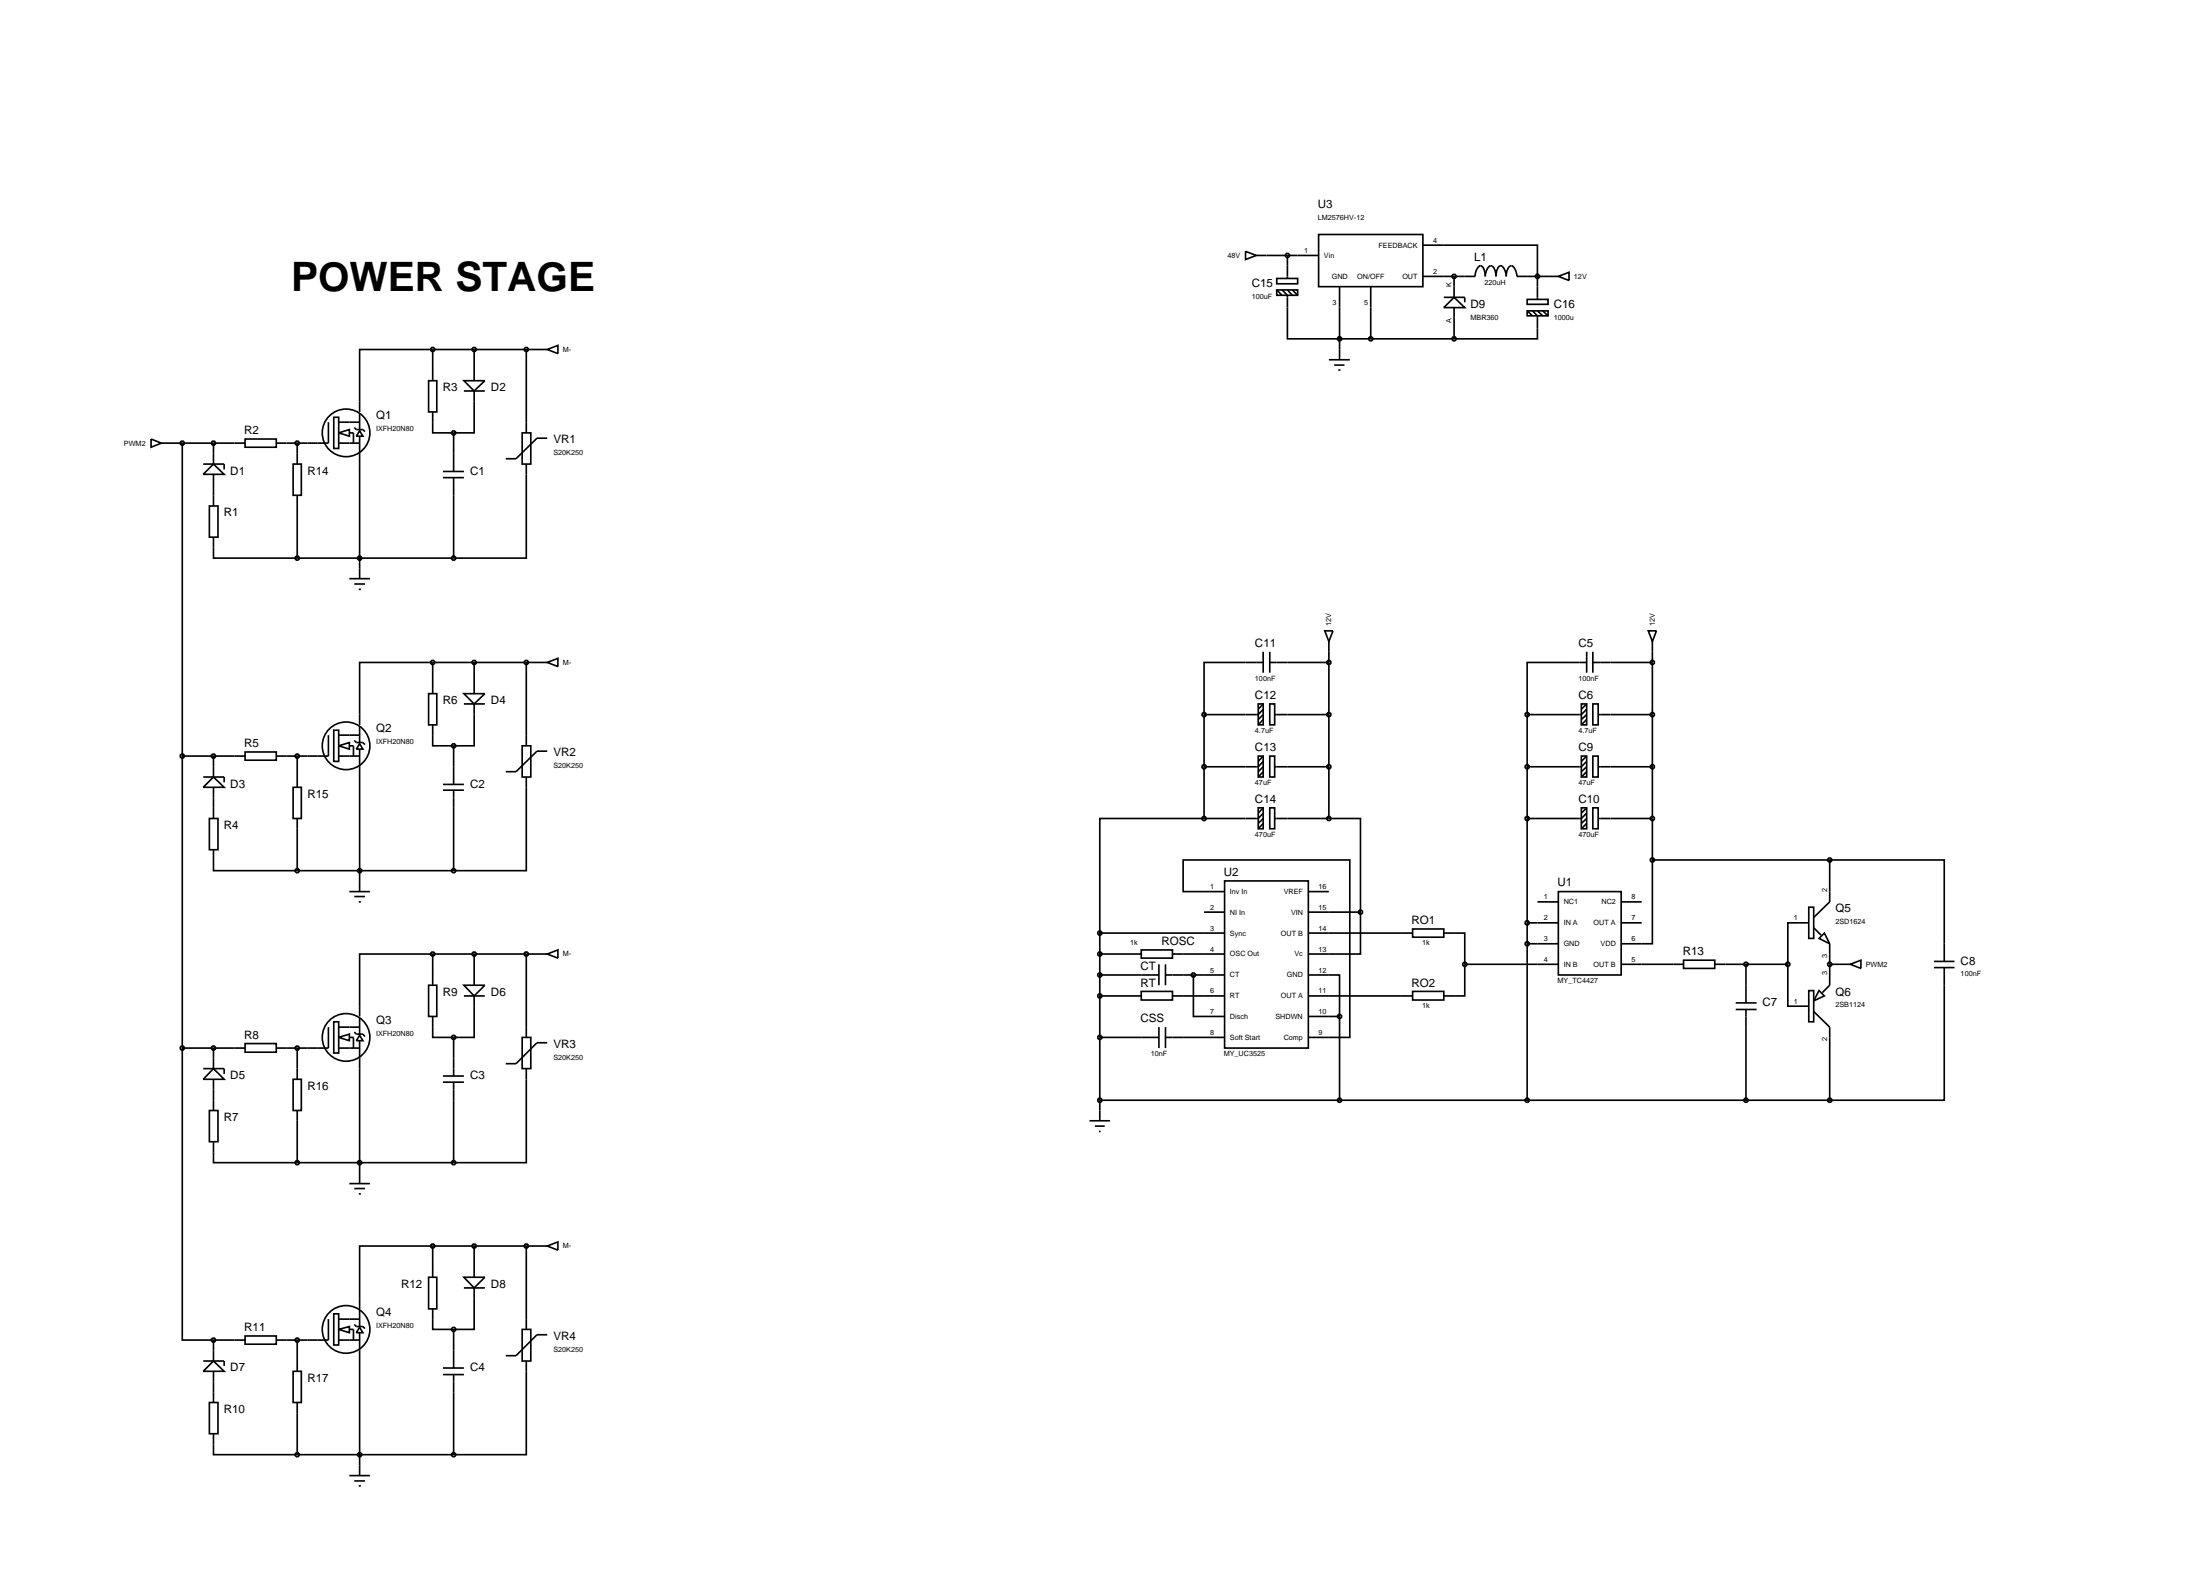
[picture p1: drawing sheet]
<svg xmlns="http://www.w3.org/2000/svg" width="536mm" height="384mm" viewBox="0 0 536 384" stroke-linecap="round" stroke-linejoin="round" font-family="sans-serif">
<g fill="none" stroke="#000" stroke-width=".4">
<path d="M321.2 57.1h25.4v12.7h-25.4zM346.6 59.7h27.9v13.2M303.4 61.2l2.6 1-2.6 1zM306 62.2h15.2M311 67.8h5.1v1.3h-5.1zM311 70.6h5.1v1.3h-5.1zM311 70.6l1.3 1.3M312.3 70.6l1.3 1.3v10.6h40.6M313.6 62.2v5.6M313.6 70.6l1.2 1.3M314.8 70.6l1.3 1.3M326.3 69.8v17.8"/>
<path d="M333.9 69.8v12.7M346.6 67.3h12.7a2.79 2.79 0 0 1 1.3-2.6 2.43 2.43 0 0 1 1.2 2.6 2.79 2.79 0 0 1 1.3-2.6 2.34 2.34 0 0 1 1.3 2.6v-.6a2.14 2.14 0 0 1 1.2-2 2.79 2.79 0 0 1 1.3 2.6v-.6a2.06 2.06 0 0 1 1.3-2 2.79 2.79 0 0 1 1.3 2.6h10.1M351.7 72.4h5.1v1.2M354.2 72.4l2.6 2.5h-5.1zM354.2 67.3v5.1M354.2 74.9v7.6M372 72.9h5.1v1.2h-5.1zM372 75.7h5.1v1.2h-5.1zM372 75.7l1.3 1.2M373.3 75.7l1.2 1.2v5.6h-20.3M374.5 75.7l1.3 1.2M375.8 75.7l1.3 1.2"/>
<path d="M379.6 67.3l2.6-1v2zM104.4 92.7h2v7.6h-2zM105.4 85.1h-17.8v15.2M105.4 85.1v7.6M105.4 85.1h27.9M113 92.7h5.1l-2.6 2.5zM113 95.2h5.1M115.5 95.2v10.2h-5M115.5 85.1v7.6M128.2 85.1v20.3M133.3 85.1l2.6-1v2zM323.7 87.6h5.1"/>
<path d="M325 88.9h2.5M326 90.1h.5M36.8 106.9l2.5 1-2.5 1zM39.3 107.9h20.4M44.4 107.9v147.3M49.5 115.5l2.5-2.5 2.6 2.5zM49.5 113h5.1v1.3M52 107.9v5.1M52 115.5v7.7M59.7 106.9h7.6v2h-7.6zM71.4 113h2v7.6h-2zM72.4 107.9v5.1"/>
<path d="M80 102.8v5.1h-12.7M81.3 101.6h1.2v7.6h-1.2zM82.5 105.4l2.6-.8v1.6zM82.5 107.9h5.1M82.5 102.8h5.1M85.1 105.4h1v2.5M86.3 104.1l.5 .5h1.6l.5 .5M87.6 104.9l.8 1.3h-1.6zM87.6 100.6v4M87.6 106.2v34.7M105.4 100.3v5.1h5.1M107.9 116.3h5.1"/>
<path d="M107.9 114.8h5.1M110.5 105.4v9.4M110.5 116.3v19.6M127.2 105.4h2.1v7.6h-2.1zM128.2 113v22.9h-17.7M133.3 106.7h-2.5l-5.1 5h-2.5M51 123.2h2.1v7.6h-2.1zM52 130.8v5.1h20.4M72.4 135.9h38.1M72.4 120.6v15.3M85.1 140.9h5M86.3 142.2h2.6"/>
<path d="M87.4 143.5h.5M307.7 158.7v5.1M309.3 158.7v5.1M322.7 153.6h2l-1 2.6zM323.7 156.2v43.1M386.5 158.7v5.1M388 158.7v5.1M401.5 153.6h2l-1 2.6zM402.5 156.2v53.2M80 179v5.1h-12.7M81.3 177.8h1.2v7.6h-1.2zM82.5 179h5.1"/>
<path d="M87.6 176.8v4M104.4 168.9h2v7.6h-2zM105.4 161.3h-17.8v15.2M105.4 176.5v5.1h5.1M105.4 161.3v7.6M105.4 161.3h27.9M113 168.9h5.1l-2.6 2.5zM113 171.4h5.1M115.5 171.4v10.2h-5M115.5 161.3v7.6M128.2 161.3v20.3M133.3 161.3l2.6-1v2z"/>
<path d="M293.3 174v25.3M306.5 171.4h1.2v5.1h-1.2zM307.7 161.3h-14.4v12.7M307.7 172.7l-1.2 1.3h-13.2M307.7 175.2l-1.2 1.3M307.7 174l-1.2 1.2M307.7 171.4l-1.2 1.3M309.3 171.4h1.2v5.1h-1.2zM309.3 161.3h14.4M310.5 174h13.2M372 174v93.9M385.2 171.4h1.3v5.1h-1.3z"/>
<path d="M386.5 161.3h-14.5v12.7M386.5 172.7l-1.3 1.3h-13.2M386.5 175.2l-1.3 1.3M386.5 174l-1.3 1.2M386.5 171.4l-1.3 1.3M388 171.4h1.3v5.1h-1.3zM388 161.3h14.5M389.3 174h13.2M44.4 184.1h15.3M49.5 191.7l2.5-2.5 2.6 2.5zM49.5 189.2h5.1v1.3M51 199.3h2.1v7.6h-2.1z"/>
<path d="M52 184.1v5.1M52 191.7v7.6M59.7 183.1h7.6v2h-7.6zM71.4 191.7h2v7.6h-2zM72.4 184.1v7.6M72.4 199.3v12.7M82.5 181.6l2.6-.8v1.6zM82.5 184.1h5.1M85.1 181.6h1v2.5M86.3 180.3l.5 .5h1.6l.5 .5M87.6 181.1l.8 1.3h-1.6zM87.6 182.4v34.7"/>
<path d="M107.9 192.4h5.1M107.9 191h5.1M110.5 181.6v9.4M110.5 192.4v19.6M127.2 181.6h2.1v7.6h-2.1zM128.2 189.2v22.8h-17.7M133.3 182.9h-2.5l-5.1 5h-2.5M293.3 199.3h-25.4v27.9M306.5 184.1h1.2v5.1h-1.2zM306.5 196.7h1.2v5.1h-1.2zM307.7 185.4l-1.2 1.3h-13.2M307.7 198l-1.2 1.3h-13.2"/>
<path d="M307.7 187.9l-1.2 1.3M307.7 186.7l-1.2 1.2M307.7 184.1l-1.2 1.3M307.7 199.3l-1.2 1.2M307.7 196.7l-1.2 1.3M309.3 184.1h1.2v5.1h-1.2zM309.3 196.7h1.2v5.1h-1.2zM310.5 186.7h13.2M310.5 199.3h13.2M323.7 199.3h7.7v22.8M385.2 184.1h1.3v5.1h-1.3zM385.2 196.7h1.3v5.1h-1.3z"/>
<path d="M386.5 185.4l-1.3 1.3h-13.2M386.5 198l-1.3 1.3h-13.2M386.5 187.9l-1.3 1.3M386.5 186.7l-1.3 1.2M386.5 184.1l-1.3 1.3M386.5 199.3l-1.3 1.2M386.5 196.7l-1.3 1.3M388 184.1h1.3v5.1h-1.3zM388 196.7h1.3v5.1h-1.3zM389.3 186.7h13.2M389.3 199.3h13.2M52 206.9v5.1h20.4"/>
<path d="M72.4 212h38.1M85.1 217.1h5M86.3 218.3h2.6M87.4 219.6h.5M298.3 214.5h20.4v40.7h-20.4zM298.3 217.1h-10.1v-7.7h40.6v43.2h-10.1M307.7 200.5l-1.2 1.3M318.7 217.1h5M374.5 219.6h5.1M379.6 217.1h15.3v20.3h-15.3zM386.5 200.5l-1.3 1.3M394.9 219.6h5"/>
<path d="M402.5 209.4v20.4h-7.6M402.5 209.4h43.2M445.7 209.4h27.9v24.7M445.7 209.4v10.2l-3.9 3.8M104.4 239.9h2v7.6h-2zM105.4 232.3h-17.8v15.2M105.4 232.3v7.6M105.4 232.3h27.9M113 239.9h5.1l-2.6 2.6zM115.5 232.3v7.6M128.2 232.3v20.3M133.3 232.3l2.6-1v2z"/>
<path d="M267.9 232.3h10.1M267.9 237.4h14.4M267.9 227.2v45.7M267.9 227.2h30.4M278 231.3h7.6v2h-7.6zM282.3 234.8v5.1M283.9 237.4h14.4M283.9 234.8v5.1M285.6 232.3h12.7M290.7 237.4v10.1h7.6M293.3 222.1h5M318.7 237.4h7.6v10.1"/>
<path d="M318.7 227.2h25.4M318.7 222.1h12.7M331.4 222.1v10.2h-12.7M344.1 226.2h7.6v2h-7.6zM351.7 227.2h5.1v7.6M356.8 234.8v7.7h-5.1M356.8 234.8h22.8M372 229.8h7.6M372 224.7h7.6M394.9 224.7h5M394.9 234.8h15.2M410.1 233.8h7.6v2h-7.6z"/>
<path d="M417.7 234.8h17.8M425.3 234.8v9.4M435.5 234.8v10.2h5.1M440.6 220.9h1.2v7.6h-1.2zM440.6 224.7h-5.1v10.1M441.8 225.9l1.8 1.8M443.1 228.5l1.3-1.3 1.3 2.6zM445.7 234.8h5M445.7 229.8v10.1l-1.8 1.8M450.7 234.8l2.6-1v2zM471.1 235.6h5M471.1 234.1h5"/>
<path d="M473.6 235.6v32.3h-27.9M44.4 255.2v71.1h7.6M44.4 255.2h15.3M52 255.2v5M59.7 254.1h7.6v2.1h-7.6zM72.4 255.2v7.6M80 250.1v5.1h-12.7M81.3 248.8h1.2v7.6h-1.2zM82.5 252.6l2.6-.8v1.6zM82.5 255.2h5.1M82.5 250.1h5.1M85.1 252.6h1v2.6"/>
<path d="M86.3 251.3l.5 .5h1.6l.5 .6M87.6 252.1l.8 1.3h-1.6zM87.6 247.8v4M87.6 253.4v34.8M105.4 247.5v5.1h5.1M110.5 252.6v9.4M113 242.5h5.1M115.5 242.5v10.1h-5M127.2 252.6h2.1v7.6h-2.1zM133.3 253.9h-2.5l-5.1 5.1h-2.5M267.9 242.5h10.1M267.9 252.6h14.4"/>
<path d="M278 241.4h7.6v2.1h-7.6zM282.3 250.1v5.1M283.9 252.6h14.4M283.9 250.1v5.1M285.6 242.5h12.7M318.7 242.5h25.4M318.7 247.5h7.6M326.3 247.5v20.4M344.1 241.4h7.6v2.1h-7.6zM422.8 244.2h5.1M422.8 245.8h5.1M425.3 245.8v22.1"/>
<path d="M440.6 241.2h1.2v7.6h-1.2zM441.8 246.3l3.9 3.8v17.8M443.1 241.2l1.3 1.3-2.6 1.2zM49.5 260.2h5.1v1.3M51 270.4h2.1v7.6h-2.1zM52 278v5.1h20.4M52 260.2l2.6 2.6h-5.1zM52 262.8v7.6M71.4 262.8h2v7.6h-2zM72.4 270.4v12.7M107.9 263.5h5.1M107.9 262h5.1"/>
<path d="M110.5 263.5v19.6M128.2 260.2v22.9h-17.7M265.4 272.9h5M266.7 274.2h2.4M267.7 275.5h.4M267.9 267.9h177.8M72.4 283.1h38.1M85.1 288.2h5M86.3 289.4h2.6M87.4 290.7h.5M81.3 319.9h1.2v7.6h-1.2zM87.6 318.9v4.1"/>
<path d="M104.4 311h2v7.7h-2zM105.4 303.4h-17.8v15.3M105.4 318.7v5h5.1M105.4 303.4v7.6M105.4 303.4h27.9M113 311h5.1l-2.6 2.6zM113 313.6h5.1M115.5 313.6v10.1h-5M115.5 303.4v7.6M128.2 303.4v20.3M133.3 303.4l2.6-1v2zM49.5 333.9l2.5-2.5 2.6 2.5z"/>
<path d="M49.5 331.4h5.1v1.2M52 326.3v5.1M52 333.9v7.6M52 326.3h7.7M59.7 325.3h7.6v2h-7.6zM71.4 333.9h2v7.6h-2zM72.4 326.3v7.6M80 321.2v5.1h-12.7M82.5 323.7l2.6-.7v1.5zM82.5 326.3h5.1M82.5 321.2h5.1M85.1 323.7h1v2.6"/>
<path d="M86.3 322.5l.5 .5h1.6l.5 .5M87.6 323.2l.8 1.3h-1.6zM87.6 324.5v34.8M107.9 334.7h5.1M107.9 333.1h5.1M110.5 323.7v9.4M110.5 334.7v19.5M127.2 323.7h2.1v7.7h-2.1zM128.2 331.4v22.8h-17.7M133.3 325h-2.5l-5.1 5.1h-2.5M51 341.5h2.1v7.6h-2.1zM52 349.1v5.1h20.4"/>
<path d="M72.4 354.2h38.1M72.4 341.5v12.7M85.1 359.3h5M86.3 360.6h2.6M87.4 361.8h.5"/>
<circle cx="313.6" cy="62.2" r=".51"/>
<circle cx="354.2" cy="67.3" r=".51"/>
<circle cx="374.5" cy="67.3" r=".51"/>
<circle cx="105.4" cy="85.1" r=".51"/>
<circle cx="115.5" cy="85.1" r=".51"/>
<circle cx="128.2" cy="85.1" r=".51"/>
<circle cx="326.3" cy="82.5" r=".51"/>
<circle cx="333.9" cy="82.5" r=".51"/>
<circle cx="354.2" cy="82.5" r=".51"/>
<circle cx="44.4" cy="107.9" r=".51"/>
<circle cx="52" cy="107.9" r=".51"/>
<circle cx="72.4" cy="107.9" r=".51"/>
<circle cx="84.3" cy="105.4" r="5.8"/>
<circle cx="110.5" cy="105.4" r=".51"/>
<circle cx="72.4" cy="135.9" r=".51"/>
<circle cx="87.6" cy="135.9" r=".51"/>
<circle cx="110.5" cy="135.9" r=".51"/>
<circle cx="105.4" cy="161.3" r=".51"/>
<circle cx="115.5" cy="161.3" r=".51"/>
<circle cx="128.2" cy="161.3" r=".51"/>
<circle cx="293.3" cy="174" r=".51"/>
<circle cx="323.7" cy="174" r=".51"/>
<circle cx="323.7" cy="161.3" r=".51"/>
<circle cx="372" cy="174" r=".51"/>
<circle cx="402.5" cy="161.3" r=".51"/>
<circle cx="402.5" cy="174" r=".51"/>
<circle cx="44.4" cy="184.1" r=".51"/>
<circle cx="52" cy="184.1" r=".51"/>
<circle cx="72.4" cy="184.1" r=".51"/>
<circle cx="84.3" cy="181.6" r="5.8"/>
<circle cx="110.5" cy="181.6" r=".51"/>
<circle cx="293.3" cy="186.7" r=".51"/>
<circle cx="293.3" cy="199.3" r=".51"/>
<circle cx="323.7" cy="186.7" r=".51"/>
<circle cx="323.7" cy="199.3" r=".51"/>
<circle cx="372" cy="186.7" r=".51"/>
<circle cx="372" cy="199.3" r=".51"/>
<circle cx="402.5" cy="199.3" r=".51"/>
<circle cx="402.5" cy="186.7" r=".51"/>
<circle cx="72.4" cy="212" r=".51"/>
<circle cx="87.6" cy="212" r=".51"/>
<circle cx="110.5" cy="212" r=".51"/>
<circle cx="402.5" cy="209.4" r=".51"/>
<circle cx="445.7" cy="209.4" r=".51"/>
<circle cx="105.4" cy="232.3" r=".51"/>
<circle cx="115.5" cy="232.3" r=".51"/>
<circle cx="128.2" cy="232.3" r=".51"/>
<circle cx="267.9" cy="227.2" r=".51"/>
<circle cx="267.9" cy="232.3" r=".51"/>
<circle cx="267.9" cy="237.4" r=".51"/>
<circle cx="290.7" cy="237.4" r=".51"/>
<circle cx="331.4" cy="222.1" r=".51"/>
<circle cx="356.8" cy="234.8" r=".51"/>
<circle cx="372" cy="229.8" r=".51"/>
<circle cx="372" cy="224.7" r=".51"/>
<circle cx="425.3" cy="234.8" r=".51"/>
<circle cx="435.5" cy="234.8" r=".51"/>
<circle cx="445.7" cy="234.8" r=".51"/>
<circle cx="44.4" cy="255.2" r=".51"/>
<circle cx="52" cy="255.2" r=".51"/>
<circle cx="72.4" cy="255.2" r=".51"/>
<circle cx="84.3" cy="252.6" r="5.8"/>
<circle cx="110.5" cy="252.6" r=".51"/>
<circle cx="267.9" cy="242.5" r=".51"/>
<circle cx="267.9" cy="252.6" r=".51"/>
<circle cx="326.3" cy="247.5" r=".51"/>
<circle cx="267.9" cy="267.9" r=".51"/>
<circle cx="326.3" cy="267.9" r=".51"/>
<circle cx="372" cy="267.9" r=".51"/>
<circle cx="425.3" cy="267.9" r=".51"/>
<circle cx="445.7" cy="267.9" r=".51"/>
<circle cx="72.4" cy="283.1" r=".51"/>
<circle cx="87.6" cy="283.1" r=".51"/>
<circle cx="110.5" cy="283.1" r=".51"/>
<circle cx="105.4" cy="303.4" r=".51"/>
<circle cx="115.5" cy="303.4" r=".51"/>
<circle cx="128.2" cy="303.4" r=".51"/>
<circle cx="52" cy="326.3" r=".51"/>
<circle cx="72.4" cy="326.3" r=".51"/>
<circle cx="84.3" cy="323.7" r="5.8"/>
<circle cx="110.5" cy="323.7" r=".51"/>
<circle cx="72.4" cy="354.2" r=".51"/>
<circle cx="87.6" cy="354.2" r=".51"/>
<circle cx="110.5" cy="354.2" r=".51"/>
</g>
<text font-size="9.9" x="70.9" y="70.7">POWER STAGE</text>
<g font-size="2.8">
<text x="321" y="50.8">U3</text>
<text x="359.1" y="63.6">L1</text>
<text x="304.9" y="69.9">C15</text>
<text x="358.2" y="75">D9</text>
<text x="378.5" y="75">C16</text>
<text x="107.9" y="95.3">R3</text>
<text x="119.6" y="95.3">D2</text>
<text x="59.5" y="105.8">R2</text>
<text x="91.6" y="102.1">Q1</text>
<text x="134.8" y="108">VR1</text>
<text x="56.1" y="115.6">D1</text>
<text x="74.9" y="115.6">R14</text>
<text x="114.5" y="115.6">C1</text>
<text x="54.5" y="125.8">R1</text>
<text x="305.7" y="157.6">C11</text>
<text x="384.5" y="157.6">C5</text>
<text x="107.9" y="171.5">R6</text>
<text x="119.6" y="171.5">D4</text>
<text x="305.7" y="170.3">C12</text>
<text x="384.5" y="170.3">C6</text>
<text x="91.6" y="178.3">Q2</text>
<text x="59.5" y="182">R5</text>
<text x="134.8" y="184.2">VR2</text>
<text x="305.7" y="183">C13</text>
<text x="384.5" y="183">C9</text>
<text x="56.1" y="191.8">D3</text>
<text x="114.5" y="191.8">C2</text>
<text x="74.9" y="194.3">R15</text>
<text x="305.7" y="195.6">C14</text>
<text x="384.5" y="195.6">C10</text>
<text x="54.5" y="201.9">R4</text>
<text x="298.1" y="213.4">U2</text>
<text x="379.4" y="215.9">U1</text>
<text x="343.8" y="225.1">RO1</text>
<text x="447.1" y="222.2">Q5</text>
<text x="282.9" y="230.2">ROSC</text>
<text x="409.9" y="232.7">R13</text>
<text x="277.8" y="236.3">CT</text>
<text x="477.6" y="234.9">C8</text>
<text x="107.9" y="242.5">R9</text>
<text x="119.6" y="242.5">D6</text>
<text x="277.8" y="240.3">RT</text>
<text x="343.8" y="240.3">RO2</text>
<text x="429.3" y="245">C7</text>
<text x="447.1" y="242.5">Q6</text>
<text x="91.6" y="249.4">Q3</text>
<text x="277.8" y="249">CSS</text>
<text x="59.5" y="253">R8</text>
<text x="134.8" y="255.2">VR3</text>
<text x="56.1" y="262.8">D5</text>
<text x="114.5" y="262.8">C3</text>
<text x="74.9" y="265.4">R16</text>
<text x="54.5" y="273">R7</text>
<text x="97.7" y="313.6">R12</text>
<text x="119.6" y="313.6">D8</text>
<text x="91.6" y="320.5">Q4</text>
<text x="59.5" y="324.2">R11</text>
<text x="134.8" y="326.3">VR4</text>
<text x="56.1" y="333.9">D7</text>
<text x="114.5" y="333.9">C4</text>
<text x="74.9" y="336.5">R17</text>
<text x="54.5" y="344.1">R10</text>
</g>
<g font-size="1.8">
<text x="321" y="53.6">LM2576HV-12</text>
<text x="349.1" y="59.1">4</text>
<text x="299" y="62.8">48V</text>
<text x="317.7" y="61.6">1</text>
<text x="322.5" y="62.8">Vin</text>
<text x="335.8" y="60.3">FEEDBACK</text>
<text x="324.4" y="68">GND</text>
<text x="330.6" y="68">ON/OFF</text>
<text x="341.6" y="67.9">OUT</text>
<text x="349.1" y="66.7">2</text>
<text x="353.6" y="69.8" transform="rotate(-90 353.6 69.8)">K</text>
<text x="361.6" y="69.3">220uH</text>
<text x="383.4" y="67.9">12V</text>
<text x="304.9" y="72.7">100uF</text>
<text x="324.6" y="74.2">3</text>
<text x="332.3" y="74.2">5</text>
<text x="358.2" y="77.8">MBR360</text>
<text x="378.5" y="77.8">1000u</text>
<text x="353.6" y="78.6" transform="rotate(-90 353.6 78.6)">A</text>
<text x="137.1" y="85.7">M-</text>
<text x="91.6" y="105">IXFH20N80</text>
<text x="30.2" y="108.5">PWM2</text>
<text x="134.8" y="110.8">S20K250</text>
<text x="324.3" y="152.4" transform="rotate(-90 324.3 152.4)">12V</text>
<text x="403.1" y="152.4" transform="rotate(-90 403.1 152.4)">12V</text>
<text x="137.1" y="161.9">M-</text>
<text x="305.7" y="165.8">100nF</text>
<text x="384.5" y="165.8">100nF</text>
<text x="305.7" y="178.5">4.7uF</text>
<text x="384.5" y="178.5">4.7uF</text>
<text x="91.6" y="181.2">IXFH20N80</text>
<text x="134.8" y="187">S20K250</text>
<text x="305.7" y="191.2">47uF</text>
<text x="384.5" y="191.2">47uF</text>
<text x="305.7" y="203.8">470uF</text>
<text x="384.5" y="203.8">470uF</text>
<text x="294.8" y="216.5">1</text>
<text x="294.8" y="221.5">2</text>
<text x="299.6" y="217.7">Inv In</text>
<text x="312.7" y="217.7">VREF</text>
<text x="321.2" y="221.5">15</text>
<text x="321.2" y="216.5">16</text>
<text x="376.1" y="219">1</text>
<text x="380.9" y="220.2">NC1</text>
<text x="390.1" y="220.2">NC2</text>
<text x="397.4" y="219">8</text>
<text x="445.1" y="217.1" transform="rotate(-90 445.1 217.1)">2</text>
<text x="294.8" y="226.6">3</text>
<text x="299.6" y="222.7">NI In</text>
<text x="299.6" y="227.8">Sync</text>
<text x="312" y="227.8">OUT B</text>
<text x="314.5" y="222.7">VIN</text>
<text x="321.2" y="226.6">14</text>
<text x="376.1" y="224.1">2</text>
<text x="380.9" y="225.3">IN A</text>
<text x="388.2" y="225.3">OUT A</text>
<text x="397.4" y="224.1">7</text>
<text x="437" y="224.1">1</text>
<text x="447.1" y="225">2SD1624</text>
<text x="137.1" y="232.9">M-</text>
<text x="275.3" y="230.2">1k</text>
<text x="294.8" y="231.7">4</text>
<text x="299.6" y="232.9">OSC Out</text>
<text x="315.3" y="232.9">Vc</text>
<text x="321.2" y="231.7">13</text>
<text x="346.4" y="230.2">1k</text>
<text x="376.1" y="229.2">3</text>
<text x="380.9" y="230.4">GND</text>
<text x="389.9" y="230.4">VDD</text>
<text x="397.4" y="229.2">6</text>
<text x="445.1" y="233.3" transform="rotate(-90 445.1 233.3)">3</text>
<text x="294.8" y="236.8">5</text>
<text x="299.6" y="238">CT</text>
<text x="313.5" y="238">GND</text>
<text x="321.2" y="236.8">12</text>
<text x="376.1" y="234.2">4</text>
<text x="379.4" y="239.4">MY_TC4427</text>
<text x="380.9" y="235.4">IN B</text>
<text x="388.2" y="235.4">OUT B</text>
<text x="397.4" y="234.2">5</text>
<text x="445.1" y="237.4" transform="rotate(-90 445.1 237.4)">3</text>
<text x="454.5" y="235.4">PWM2</text>
<text x="477.6" y="237.7">100nF</text>
<text x="294.8" y="241.9">6</text>
<text x="299.6" y="243.1">RT</text>
<text x="312" y="243.1">OUT A</text>
<text x="321.2" y="241.9">11</text>
<text x="346.4" y="245.5">1k</text>
<text x="437" y="244.4">1</text>
<text x="447.1" y="245.3">2SB1124</text>
<text x="294.8" y="246.9">7</text>
<text x="294.8" y="252">8</text>
<text x="299.6" y="248.1">Disch</text>
<text x="310.7" y="248.1">SHDWN</text>
<text x="321.2" y="252">9</text>
<text x="321.2" y="246.9">10</text>
<text x="91.6" y="252.2">IXFH20N80</text>
<text x="134.8" y="258">S20K250</text>
<text x="280.3" y="257.2">10nF</text>
<text x="298.1" y="257.2">MY_UC3525</text>
<text x="299.6" y="253.2">Soft Start</text>
<text x="312.7" y="253.2">Comp</text>
<text x="445.1" y="253.6" transform="rotate(-90 445.1 253.6)">2</text>
<text x="137.1" y="304">M-</text>
<text x="91.6" y="323.3">IXFH20N80</text>
<text x="134.8" y="329.1">S20K250</text>
</g>
</svg>
